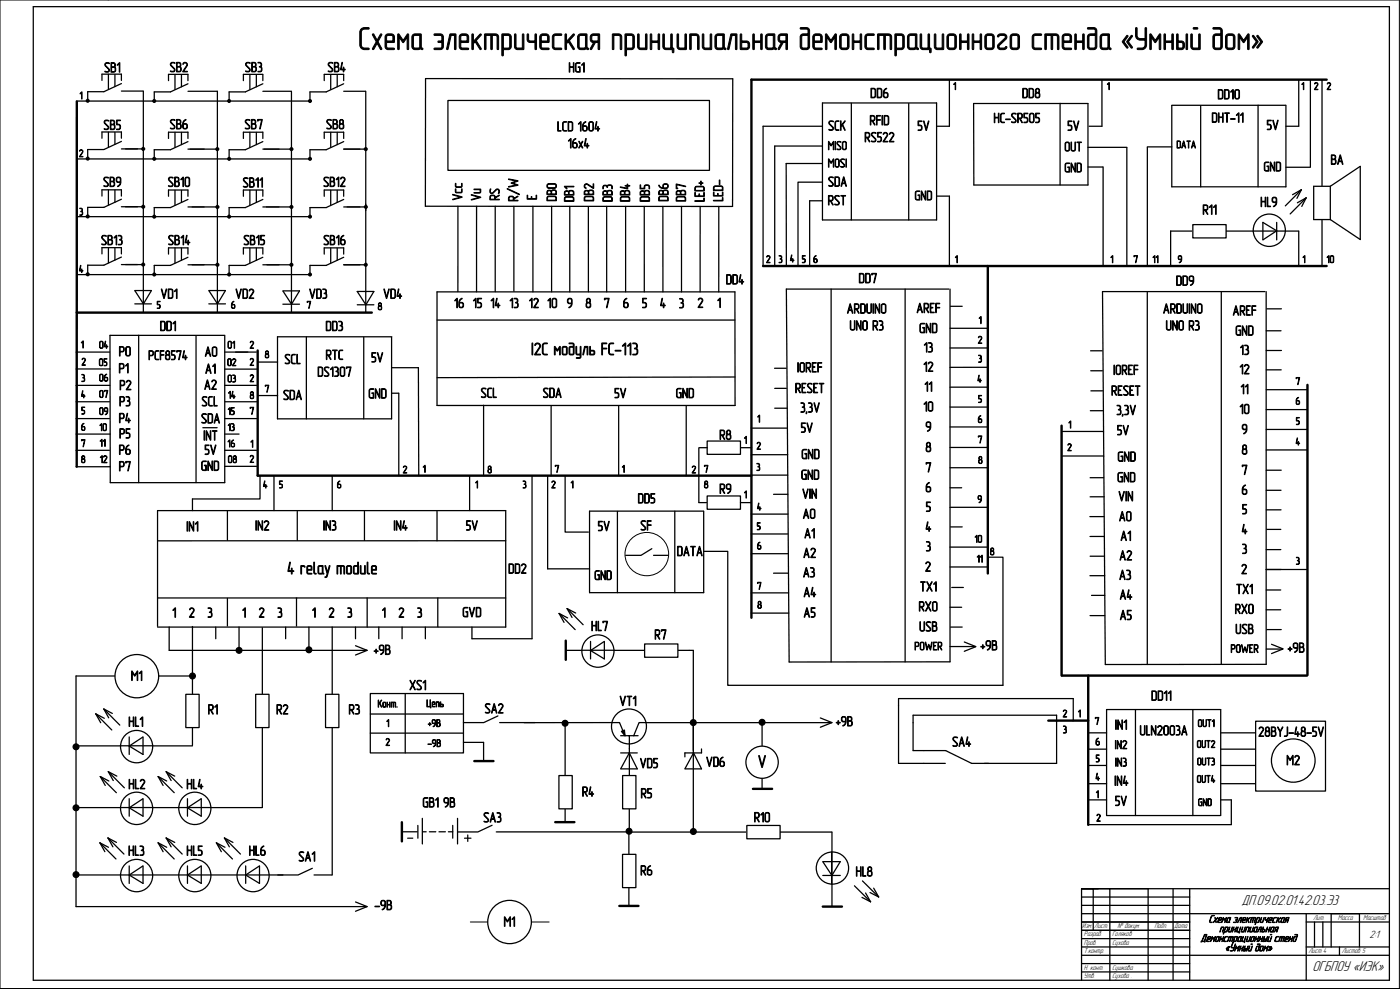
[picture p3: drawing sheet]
<svg xmlns="http://www.w3.org/2000/svg" width="841mm" height="594mm" viewBox="0 0 841 594" stroke-linecap="round" stroke-linejoin="round" font-family="sans-serif">
<path d="M283 554h47" fill="none" stroke="#000" stroke-width=".6"/>
<circle cx="378" cy="437" r="11" fill="#fff"/>
<g fill="none" stroke="#000" stroke-width=".76">
<path d="M704 139h77"/>
<circle cx="378" cy="437" r="11"/>
</g>
<path d="M223 417h56v35h-56z" fill-rule="evenodd" fill="#fff"/>
<g fill="none" stroke="#000" stroke-width=".76">
<path d="M86 55v133M131 55v133M175 55v133M220 55v133M46 61h140M46 61v120M46 96h140M46 130h140M275 124v51M286 124v51M298 124v51M309 124v51"/>
<path d="M320 124v51M332 124v51M342 124v51M354 124v51M365 124v51M376 124v51M387 124v51M46 165h140M263 175h179v69h-179zM263 192h179M46 212h20M83 201v89"/>
<path d="M118 202v88M135 202h-69v88h69v-88M46 232h20M46 222h20M442 227h-179M46 241h20M46 252h20M291 243v43M331 244v42M372 244v42M412 244v42M46 261h20"/>
<path d="M46 271h20M46 280h20M223 417h56v35h-56z"/>
</g>
<path d="M46 188h177" fill="none" stroke="#000" stroke-width="1.4"/>
<path d="M269 60h157v42h-157z" fill-rule="evenodd" fill="#fff"/>
<g fill="none" stroke="#000" stroke-width=".76">
<path d="M256 47h184v77h-184zM571 48v28h-8M662 48v28h-7M781 48v28h-8M788 48v52M795 48v64M269 60h157v42h-157zM494 76h-35v84M494 62h69v70h-69zM512 62v70M546 62v70M585 62h69v49h-69z"/>
<path d="M637 62v49M704 63h69M722 63v49M756 63v49M773 63v49h-69v-49M494 88h-28v72M494 98h-22l1 62M677 89v71M690 88h14M494 109h-14v51M563 118h8v42M654 100h9"/>
<path d="M663 100v60M773 100h15M398 124v51M410 124v51M421 124v51M432 124v51M494 121h-7v39M781 139v21M795 132v28M155 218h12M184 202v50M219 203v49"/>
<path d="M235 202h-68v50h68v-49M155 238h12M235 236h5v50M235 221h16l1 65M340 286v34h14M354 307h69v49h-69zM371 307v49M406 307v49"/>
</g>
<path d="M797 48h-345v323M46 61v219M459 160h338M594 160v185M155 211v75h297" fill="none" stroke="#000" stroke-width="1.4"/>
<path d="M717 135h20v8h-20z" fill-rule="evenodd" fill="#fff"/>
<path d="M717 135h20v8h-20z" fill="none" stroke="#000" stroke-width=".76"/>
<path d="M112 417h8v20h-8z" fill-rule="evenodd" fill="#fff"/>
<path d="M78 406h-32v139M88 406h28M112 417h8v20h-8zM116 437v11M46 448h70" fill="none" stroke="#000" stroke-width=".76"/>
<path d="M154 417h8v20h-8z" fill-rule="evenodd" fill="#fff"/>
<path d="M154 417h8v20h-8zM158 437v48h-112" fill="none" stroke="#000" stroke-width=".76"/>
<path d="M196 417h8v20h-8z" fill-rule="evenodd" fill="#fff"/>
<g fill="none" stroke="#000" stroke-width=".76">
<path d="M137 307v18M219 307v18M263 307v18M304 325h-209M95 359h209M137 360v16M178 359v17M221 359v18M263 359v18M95 376v-69h209v70h-209M102 377v14h119M116 376v41"/>
<path d="M130 377v7M144 377v14M158 377v40M172 377v7M186 377v14M200 377v40M214 377v7M228 377v7M242 377v7M256 377v7M340 391h77M196 417h8v20h-8z"/>
<path d="M244 417v35M200 437v89M223 429h56M340 434v59M368 434h4l4 8M373 439h2l1 3zM389 434h-5l-3 8M417 434v66M223 441h56M279 446h12v11M373 442h10M378 442v8"/>
<path d="M378 476v23M242 500h9M251 496v8M254 492v15M254 500h2M258 500h4M264 500h4M269 500h3M272 496v8M275 492v15M298 500h79M377 500h123"/>
<path d="M245 504h3M279 504h4M281 502v4M46 545h175"/>
<circle cx="340" cy="435" r="1.7"/>
<circle cx="378" cy="499" r="1.7"/>
</g>
<g fill="#000">
<path d="M373 439h2l1 3z"/>
<circle cx="340" cy="435" r="1.7"/>
<circle cx="417" cy="434" r="1.2"/>
<circle cx="378" cy="499" r="1.7"/>
<circle cx="417" cy="500" r="1.2"/>
</g>
<path d="M285 457h12M242 494v12M494 545h12" fill="none" stroke="#000" stroke-width="1.4"/>
<path d="M336 466h8v20h-8z" fill-rule="evenodd" fill="#fff"/>
<path d="M336 466h8v20h-8z" fill="none" stroke="#000" stroke-width=".76"/>
<path d="M374 466h8v20h-8z" fill-rule="evenodd" fill="#fff"/>
<path d="M368 434h-53M389 434h111M374 466h8v20h-8z" fill="none" stroke="#000" stroke-width=".76"/>
<path d="M449 496h20v8h-20z" fill-rule="evenodd" fill="#fff"/>
<g fill="none" stroke="#000" stroke-width=".76">
<path d="M690 88v72M704 139v21M499 174v224M544 174v224M571 174v224h-97l-1-224h97M689 175v224M734 175v224M761 175v224h-97l-1-224h97M571 197h23M571 184h7M761 199h9M761 186h9"/>
<path d="M135 212h19M571 209h23M655 211h7M761 211h9M135 222h19M135 232h19M466 221h6M466 233h7M571 233h23M594 221h-23M656 223h7M656 235h7"/>
<path d="M761 234h24M761 222h9M135 252h19M135 241h19M452 257h21M466 245h7M571 245h23M571 257h23M655 247h8M761 246h25M761 258h25M135 261h9"/>
<path d="M135 271h19M452 273h21M571 269h23M761 270h25M135 280h19M156 286v14h-40v7M165 286v21M200 286v21M282 286v21M320 286v98h-36v-7M452 285h21M465 297h9"/>
<path d="M571 281h23M571 293h7M655 299h9M655 287h8M761 283h9M761 295h9M179 307v18M452 309h22M571 305h23M571 317h7M655 310h8M761 306h9"/>
<path d="M761 318h9M452 321h21M452 333h22M571 329h23M655 322h9M655 334h8M761 330h9M452 356h22M465 344h9M571 341h23M572 353h7M655 346h9"/>
<path d="M656 358h8M761 342h9M761 354h9M452 368h22M571 365h7M571 377h7M655 370h9M761 366h9M761 378h9M571 388h15M761 390h9M378 499v45"/>
<path d="M449 496h20v8h-20z"/>
<circle cx="144" cy="391" r="1.7"/>
<circle cx="186" cy="390" r="1.7"/>
<circle cx="116" cy="406" r="1.7"/>
<circle cx="417" cy="434" r="1.7"/>
<circle cx="46" cy="449" r="1.7"/>
<circle cx="46" cy="485" r="1.7"/>
<circle cx="417" cy="500" r="1.7"/>
<circle cx="46" cy="526" r="1.7"/>
</g>
<g fill="#000">
<circle cx="144" cy="391" r="1.7"/>
<circle cx="186" cy="390" r="1.7"/>
<circle cx="116" cy="406" r="1.7"/>
<circle cx="417" cy="434" r="1.7"/>
<circle cx="46" cy="449" r="1.7"/>
<circle cx="46" cy="485" r="1.7"/>
<circle cx="417" cy="500" r="1.7"/>
<circle cx="46" cy="526" r="1.7"/>
</g>
<path d="M334 494h11" fill="none" stroke="#000" stroke-width="1.4"/>
<path d="M374 513h8v20h-8z" fill-rule="evenodd" fill="#fff"/>
<path d="M374 513h8v20h-8z" fill="none" stroke="#000" stroke-width=".76"/>
<path d="M340 385v11M372 544h12" fill="none" stroke="#000" stroke-width="1.4"/>
<path d="M387 387h20v8h-20z" fill-rule="evenodd" fill="#fff"/>
<g fill="none" stroke="#000" stroke-width=".76">
<path d="M329 286v56h25M423 331h14v81h166v-77h-9M387 387h20v8h-20zM682 426v64M717 426v64M555 459h13M555 451h13l16 8h10M654 450h11M654 440h11M654 460h11M734 460h21M734 450h21"/>
<path d="M734 440h21M654 471h11M734 471h21M654 481h11M665 490v-64h69v64M734 481h6"/>
</g>
<path d="M755 433h42v42h-42z" fill-rule="evenodd" fill="#fff"/>
<path d="M654 89h23M214 388l7 3-7 3M580 386l7 3-7 2M58 429l9 10M58 429l5 3M58 429l3 5M62 426l10 10M62 426l6 3M62 426l3 5M493 431l7 3-7 3M755 433h42v42h-42zM214 542l7 3-7 3" fill="none" stroke="#000" stroke-width=".76"/>
<circle cx="82" cy="449" r="10" fill="#fff"/>
<g fill="none" stroke="#000" stroke-width=".76">
<path d="M72 448h20M78 443v10M86 443v10l-8-5 8-5M60 467l10 9M60 467l5 2M60 467l3 5M65 464l10 9M65 464l5 2M65 464l3 5"/>
<circle cx="82" cy="449" r="10"/>
</g>
<circle cx="82" cy="486" r="10" fill="#fff"/>
<g fill="none" stroke="#000" stroke-width=".76">
<path d="M78 480v10M86 480v10l-8-5 8-5M95 467l10 9M95 467l5 2M95 467l3 5M100 464l9 9M100 464l5 2M100 464l3 5M72 485h20"/>
<circle cx="82" cy="486" r="10"/>
</g>
<circle cx="117" cy="486" r="10" fill="#fff"/>
<g fill="none" stroke="#000" stroke-width=".76">
<path d="M113 480v10M121 480v10l-8-5 8-5M107 485h20M60 506l10 10M60 506l5 3M60 506l3 6M65 503l9 10M65 503l5 3M65 503l3 6"/>
<circle cx="117" cy="486" r="10"/>
</g>
<circle cx="82" cy="526" r="10" fill="#fff"/>
<g fill="none" stroke="#000" stroke-width=".76">
<path d="M95 506l10 10M95 506l5 3M95 506l3 6M100 503l9 10M100 503l5 3M100 503l3 6M78 520v11M86 520v11l-8-5 8-6"/>
<circle cx="82" cy="526" r="10"/>
</g>
<circle cx="117" cy="526" r="10" fill="#fff"/>
<g fill="none" stroke="#000" stroke-width=".76">
<path d="M130 506l10 10M130 506l5 3M130 506l3 6M135 503l10 10M135 503l5 3M135 503l3 6M113 520v11M121 520v11l-8-5 8-6"/>
<circle cx="117" cy="526" r="10"/>
</g>
<circle cx="152" cy="526" r="10" fill="#fff"/>
<g fill="none" stroke="#000" stroke-width=".76">
<path d="M336 369l10 9M336 369l5 2M336 369l3 5M341 366l9 9M341 366l5 2M341 366l3 5M46 526h124M148 520v11M156 520v11l-8-5 8-6"/>
<circle cx="152" cy="526" r="10"/>
</g>
<circle cx="359" cy="391" r="10" fill="#fff"/>
<g fill="none" stroke="#000" stroke-width=".76">
<path d="M350 391h19M355 385v11M363 385v11l-8-5 8-5M417 391v60M422 450v2h-10v3M412 462l5-10 5 10h-10M513 532l10 10M518 539l5 3M518 529l10 10M520 537l3 5M523 536l5 3M525 534l3 5"/>
<circle cx="359" cy="391" r="10"/>
</g>
<circle cx="500" cy="522" r="10" fill="#fff"/>
<g fill="none" stroke="#000" stroke-width=".76">
<path d="M757 139h10M500 500v45M494 518h11l-5 8-5-8M500 512v19M494 526h11"/>
<circle cx="500" cy="522" r="10"/>
</g>
<circle cx="82" cy="406" r="13" fill="#fff"/>
<g fill="none" stroke="#000" stroke-width=".76">
<path d="M299 430l-8 4h-12M300 434h22M296 496l-9 4h-12"/>
<circle cx="82" cy="406" r="13"/>
</g>
<circle cx="389" cy="333" r="13" fill="#fff"/>
<circle cx="389" cy="333" r="13" fill="none" stroke="#000" stroke-width=".6"/>
<g fill="none" stroke="#000" stroke-width=".76">
<path d="M61 48v-3h12v3M65 45v9M69 45v7M73 50l-11 5h-9v6M73 55h13M101 48v-3h12v3M105 45v9M109 45v7M113 50l-11 5h-9v6M113 55h18M146 48v-3h12v3M150 45v9"/>
<path d="M154 45v7M158 50l-11 5h-9v6M158 55h17M195 48v-3h12v3M199 45v9M203 45v7M207 50l-11 5h-10v6M207 55h13M65 79v9M69 79v8M105 80v8M109 80v7"/>
<path d="M150 80v8M154 80v7M199 80v8M203 80v7M61 83v-4h12v4M73 85l-11 5h-9v5M73 89h13M101 83v-4h12v4M113 85l-11 5h-9v5M113 90h18M146 83v-4h12v4M158 85l-11 5h-9v5"/>
<path d="M158 90h17M195 83v-4h12v4M207 85l-11 5h-10v5M207 90h13M61 118v-4h12v4M65 114v9M69 114v8M73 120l-11 5h-9v5M101 118v-4h12v4M105 114v9M109 114v8M113 120l-11 5h-9v5"/>
<path d="M146 118v-4h12v4M150 114v9M154 114v8M158 120l-11 5h-9v5M195 118v-4h12v4M199 114v9M203 114v8M207 120l-11 5h-10v5M782 114l-10 10M782 114l-3 5M782 114l-5 3M785 119l-10 10"/>
<path d="M785 119l-3 5M785 119l-5 3M800 112h-11v20h11M800 112v20M800 112l17-12v44l-17-12M73 124h13M113 124h18M158 124h17M207 124h13M61 153v-4h12v4M65 149v9M69 149v7"/>
<path d="M73 154l-11 5h-9v6M73 159h13M101 153v-4h12v4M105 149v9M109 149v7M113 155l-11 4h-9v6M113 159h18M146 153v-4h12v4M150 149v9M154 149v7M158 155l-11 4h-9v6M158 159h17"/>
<path d="M195 153v-4h12v4M199 149v9M203 149v7M207 155l-11 4h-10v6M207 159h13M81 175h10l-5 8-5-8M126 175h9l-4 8-5-8M170 175h10l-5 8-5-8M81 183h10M126 183h9M170 183h10M215 183h10"/>
<path d="M220 183l-5-8h10l-5 8M392 330l-7 4h-9M393 334h9M378 450v16M654 496h86M665 490h68M740 481v14M188 522l-9 4h-12M189 526h10"/>
</g>
<g fill="#000">
<circle cx="53" cy="61" r="1.2"/>
<circle cx="93" cy="61" r="1.2"/>
<circle cx="138" cy="61" r="1.2"/>
<circle cx="186" cy="61" r="1.2"/>
<circle cx="53" cy="95" r="1.2"/>
<circle cx="86" cy="89" r="1.2"/>
<circle cx="93" cy="95" r="1.2"/>
<circle cx="131" cy="90" r="1.2"/>
<circle cx="138" cy="95" r="1.2"/>
<circle cx="175" cy="90" r="1.2"/>
<circle cx="186" cy="95" r="1.2"/>
<circle cx="220" cy="90" r="1.2"/>
<circle cx="53" cy="130" r="1.2"/>
<circle cx="86" cy="124" r="1.2"/>
<circle cx="93" cy="130" r="1.2"/>
<circle cx="131" cy="124" r="1.2"/>
<circle cx="138" cy="130" r="1.2"/>
<circle cx="175" cy="124" r="1.2"/>
<circle cx="186" cy="130" r="1.2"/>
<circle cx="220" cy="124" r="1.2"/>
<circle cx="86" cy="159" r="1.2"/>
<circle cx="131" cy="159" r="1.2"/>
<circle cx="175" cy="159" r="1.2"/>
<circle cx="220" cy="159" r="1.2"/>
<circle cx="53" cy="165" r="1.2"/>
<circle cx="93" cy="165" r="1.2"/>
<circle cx="138" cy="165" r="1.2"/>
<circle cx="186" cy="165" r="1.2"/>
</g>
<path d="M786 231v175M638 256v150M638 406h147" fill="none" stroke="#000" stroke-width="1.4"/>
<circle cx="763" cy="138" r="10" fill="#fff"/>
<g fill="none" stroke="#000" stroke-width=".76">
<path d="M753 139h19M767 134v10M759 144l8-5-8-5v10M458 434v14M458 465v9"/>
<circle cx="763" cy="138" r="10"/>
</g>
<path d="M453 474h11" fill="none" stroke="#000" stroke-width="1.4"/>
<path d="M425 298h20v8h-20z" fill-rule="evenodd" fill="#fff"/>
<path d="M425 298h20v8h-20z" fill="none" stroke="#000" stroke-width=".76"/>
<path d="M425 265h20v8h-20z" fill-rule="evenodd" fill="#fff"/>
<path d="M420 269v33h5M420 269h5M425 265h20v8h-20zM445 269h7M445 302h6M645 433v-13h-105v39h15M373 452h10M555 451h-6v-21h86v29h-43M373 462l5-10 5 10h-10" fill="none" stroke="#000" stroke-width=".76"/>
<path d="M654 406v90M630 433h24" fill="none" stroke="#000" stroke-width="1.4"/>
<circle cx="458" cy="458" r="10" fill="#fff"/>
<g fill="none" stroke="#000" stroke-width=".76">
<path d="M638 259h25M639 274h24M761 342h25"/>
<circle cx="458" cy="458" r="10"/>
</g>
<circle cx="777" cy="457" r="13" fill="#fff"/>
<g fill="none" stroke="#000" stroke-width=".76">
<path d="M20 4h815v585h-815zM122 257h8M764 387l7 3-7 3M650 534h7v25M650 534h17v55M650 534v55M650 539h65M660 534h-10h185M667 534h23v55M705 534v55M715 534v15h120M650 549h65v40"/>
<path d="M650 544h65M650 554h65M650 559h65M785 554h50M785 549v40M790 554v15M795 554v15M650 564h65M650 569h65M650 574h185M650 579h65M785 569h50"/>
<path d="M800 569v-20h17v20M805 569v5M650 584h65"/>
<circle cx="458" cy="434" r="1.7"/>
<circle cx="777" cy="457" r="13"/>
</g>
<path d="M0 0h841v594h-841z" fill="none" stroke="#000" stroke-width=".6"/>
<circle cx="458" cy="434" r="1.7" fill="#000"/>
<circle cx="306" cy="554" r="13" fill="#fff"/>
<circle cx="306" cy="554" r="13" fill="none" stroke="#000" stroke-width=".76"/>
<text font-size="19.4" x="215" y="30">Схема электрическая принципиальная демонстрационного стенда «Умный дом»</text>
<g font-size="10.6">
<text x="319" y="213">I2C модуль FC-113</text>
<text x="172" y="345">4 relay module</text>
<text x="455" y="461">V</text>
</g>
<g font-size="8.9">
<text x="746" y="544">ДП.09.02.01.42.03.Э3</text>
<text x="789" y="584">ОГБПОУ «ИЭК»</text>
</g>
<g font-size="8.5">
<text x="63" y="43">SB1</text>
<text x="102" y="43">SB2</text>
<text x="147" y="43">SB3</text>
<text x="197" y="43">SB4</text>
<text x="342" y="43">HG1</text>
<text x="523" y="59">DD6</text>
<text x="614" y="59">DD8</text>
<text x="732" y="60">DD10</text>
<text x="62" y="78">SB5</text>
<text x="102" y="78">SB6</text>
<text x="147" y="78">SB7</text>
<text x="196" y="78">SB8</text>
<text x="523" y="75">RFID</text>
<text x="597" y="74">HC-SR505</text>
<text x="728" y="74">DHT-11</text>
<text x="761" y="78">5V</text>
<text x="335" y="79">LCD 1604</text>
<text x="498" y="78">SCK</text>
<text x="551" y="78">5V</text>
<text x="641" y="78">5V</text>
<text x="341" y="89">16х4</text>
<text x="519" y="85">RS522</text>
<text x="800" y="99">BA</text>
<text x="62" y="112">SB9</text>
<text x="101" y="112">SB10</text>
<text x="146" y="113">SB11</text>
<text x="194" y="112">SB12</text>
<text x="498" y="112">SDA</text>
<text x="278" y="120" transform="rotate(-90 278 120)">Vcc</text>
<text x="289" y="121" transform="rotate(-90 289 121)">Vu</text>
<text x="300" y="121" transform="rotate(-90 300 121)">RS</text>
<text x="311" y="121" transform="rotate(-90 311 121)">R/W</text>
<text x="323" y="120" transform="rotate(-90 323 120)">E</text>
<text x="334" y="121" transform="rotate(-90 334 121)">DB0</text>
<text x="345" y="121" transform="rotate(-90 345 121)">DB1</text>
<text x="357" y="121" transform="rotate(-90 357 121)">DB2</text>
<text x="368" y="121" transform="rotate(-90 368 121)">DB3</text>
<text x="379" y="121" transform="rotate(-90 379 121)">DB4</text>
<text x="390" y="121" transform="rotate(-90 390 121)">DB5</text>
<text x="402" y="121" transform="rotate(-90 402 121)">DB6</text>
<text x="412" y="121" transform="rotate(-90 412 121)">DB7</text>
<text x="423" y="121" transform="rotate(-90 423 121)">LED+</text>
<text x="435" y="121" transform="rotate(-90 435 121)">LED-</text>
<text x="497" y="123">RST</text>
<text x="757" y="124">HL9</text>
<text x="723" y="129">R11</text>
<text x="61" y="147">SB13</text>
<text x="101" y="147">SB14</text>
<text x="146" y="147">SB15</text>
<text x="194" y="147">SB16</text>
<text x="436" y="171">DD4</text>
<text x="516" y="170">DD7</text>
<text x="707" y="172">DD9</text>
<text x="97" y="179">VD1</text>
<text x="141" y="179">VD2</text>
<text x="186" y="179">VD3</text>
<text x="230" y="179">VD4</text>
<text x="273" y="185">16</text>
<text x="284" y="185">15</text>
<text x="295" y="185">14</text>
<text x="306" y="185">13</text>
<text x="318" y="185">12</text>
<text x="329" y="185">10</text>
<text x="341" y="185">9</text>
<text x="352" y="185">8</text>
<text x="363" y="185">7</text>
<text x="374" y="185">6</text>
<text x="386" y="185">5</text>
<text x="397" y="185">4</text>
<text x="408" y="185">3</text>
<text x="419" y="185">2</text>
<text x="431" y="185">1</text>
<text x="509" y="188">ARDUINO</text>
<text x="551" y="188">AREF</text>
<text x="699" y="188">ARDUINO</text>
<text x="741" y="189">AREF</text>
<text x="96" y="199">DD1</text>
<text x="196" y="199">DD3</text>
<text x="511" y="198">UNO R3</text>
<text x="552" y="200">GND</text>
<text x="701" y="198">UNO R3</text>
<text x="742" y="202">GND</text>
<text x="71" y="214">Р0</text>
<text x="123" y="214">А0</text>
<text x="555" y="212">13</text>
<text x="745" y="213">13</text>
<text x="171" y="219">SCL</text>
<text x="196" y="216">RTC</text>
<text x="223" y="218">5V</text>
<text x="71" y="224">Р1</text>
<text x="123" y="224">А1</text>
<text x="191" y="226">DS1307</text>
<text x="479" y="224">IOREF</text>
<text x="555" y="223">12</text>
<text x="669" y="225">IOREF</text>
<text x="745" y="225">12</text>
<text x="72" y="234">Р2</text>
<text x="123" y="234">А2</text>
<text x="221" y="239">GND</text>
<text x="289" y="239">SCL</text>
<text x="326" y="239">SDА</text>
<text x="369" y="239">5V</text>
<text x="406" y="239">GND</text>
<text x="478" y="236">RESET</text>
<text x="555" y="235">11</text>
<text x="668" y="238">RESET</text>
<text x="745" y="237">11</text>
<text x="72" y="244">Р3</text>
<text x="121" y="244">SCL</text>
<text x="170" y="240">SDA</text>
<text x="481" y="248">3,3V</text>
<text x="555" y="247">10</text>
<text x="671" y="249">3,3V</text>
<text x="745" y="249">10</text>
<text x="71" y="254">Р4</text>
<text x="121" y="254">SDА</text>
<text x="72" y="263">Р5</text>
<text x="481" y="260">5V</text>
<text x="556" y="259">9</text>
<text x="671" y="261">5V</text>
<text x="746" y="261">9</text>
<text x="122" y="265">INT</text>
<text x="432" y="264">R8</text>
<text x="71" y="273">Р6</text>
<text x="123" y="273">5V</text>
<text x="482" y="276">GND</text>
<text x="556" y="272">8</text>
<text x="746" y="273">8</text>
<text x="672" y="277">GND</text>
<text x="71" y="283">Р7</text>
<text x="121" y="283">GND</text>
<text x="556" y="284">7</text>
<text x="746" y="285">7</text>
<text x="481" y="288">GND</text>
<text x="671" y="290">GND</text>
<text x="432" y="297">R9</text>
<text x="482" y="300">VIN</text>
<text x="556" y="296">6</text>
<text x="746" y="297">6</text>
<text x="383" y="302">DD5</text>
<text x="672" y="301">VIN</text>
<text x="482" y="312">A0</text>
<text x="556" y="307">5</text>
<text x="746" y="309">5</text>
<text x="672" y="313">A0</text>
<text x="112" y="319">IN1</text>
<text x="153" y="319">IN2</text>
<text x="194" y="319">IN3</text>
<text x="236" y="319">IN4</text>
<text x="280" y="319">5V</text>
<text x="359" y="319">5V</text>
<text x="385" y="319">SF</text>
<text x="483" y="323">A1</text>
<text x="556" y="319">4</text>
<text x="746" y="321">4</text>
<text x="673" y="325">A1</text>
<text x="407" y="334">DATA</text>
<text x="483" y="335">A2</text>
<text x="556" y="331">3</text>
<text x="746" y="333">3</text>
<text x="673" y="337">A2</text>
<text x="305" y="345">DD2</text>
<text x="483" y="347">A3</text>
<text x="556" y="343">2</text>
<text x="746" y="345">2</text>
<text x="673" y="348">A3</text>
<text x="483" y="359">A4</text>
<text x="553" y="355">TX1</text>
<text x="743" y="357">TX1</text>
<text x="673" y="360">A4</text>
<text x="103" y="371">1</text>
<text x="113" y="371">2</text>
<text x="125" y="371">3</text>
<text x="145" y="371">1</text>
<text x="155" y="371">2</text>
<text x="167" y="371">3</text>
<text x="187" y="371">1</text>
<text x="197" y="371">2</text>
<text x="209" y="371">3</text>
<text x="229" y="371">1</text>
<text x="239" y="371">2</text>
<text x="251" y="371">3</text>
<text x="278" y="371">GVD</text>
<text x="483" y="371">A5</text>
<text x="552" y="367">RX0</text>
<text x="742" y="369">RX0</text>
<text x="673" y="372">A5</text>
<text x="355" y="379">HL7</text>
<text x="552" y="379">USB</text>
<text x="742" y="381">USB</text>
<text x="393" y="384">R7</text>
<text x="225" y="393">+9В</text>
<text x="589" y="391">+9В</text>
<text x="774" y="392">+9В</text>
<text x="79" y="409">M1</text>
<text x="246" y="415">ХS1</text>
<text x="372" y="424">VT1</text>
<text x="692" y="421">DD11</text>
<text x="125" y="429">R1</text>
<text x="166" y="429">R2</text>
<text x="209" y="429">R3</text>
<text x="291" y="429">SA2</text>
<text x="77" y="437">НL1</text>
<text x="502" y="436">+9В</text>
<text x="670" y="438">IN1</text>
<text x="685" y="442">ULN2003A</text>
<text x="756" y="443">28BYJ-48-5V</text>
<text x="572" y="449">SA4</text>
<text x="384" y="461">VD5</text>
<text x="424" y="461">VD6</text>
<text x="773" y="460">M2</text>
<text x="670" y="472">IN4</text>
<text x="77" y="474">НL2</text>
<text x="112" y="474">НL4</text>
<text x="350" y="479">R4</text>
<text x="385" y="480">R5</text>
<text x="254" y="485">GB1</text>
<text x="266" y="485">9В</text>
<text x="670" y="484">5V</text>
<text x="290" y="494">SA3</text>
<text x="453" y="494">R10</text>
<text x="77" y="514">НL3</text>
<text x="112" y="514">НL5</text>
<text x="150" y="514">НL6</text>
<text x="179" y="518">SA1</text>
<text x="385" y="526">R6</text>
<text x="514" y="527">HL8</text>
<text x="225" y="547">-9В</text>
<text x="303" y="557">M1</text>
</g>
<g font-size="8.1">
<text x="640" y="91">OUT</text>
<text x="640" y="103">GND</text>
<text x="759" y="103">GND</text>
<text x="550" y="120">GND</text>
<text x="89" y="216">PCF8574</text>
<text x="357" y="348">GND</text>
</g>
<g font-size="7.4">
<text x="497" y="90">MISO</text>
<text x="497" y="101">MOSI</text>
<text x="670" y="450">IN2</text>
<text x="670" y="460">IN3</text>
</g>
<g font-size="7.1">
<text x="550" y="391">POWER</text>
<text x="740" y="392">POWER</text>
</g>
<g font-size="6.7">
<text x="726" y="554">Схема электрическая</text>
<text x="733" y="560">принципиальная</text>
<text x="823" y="563">2:1</text>
<text x="721" y="566">Демонстрационный стенд</text>
<text x="736" y="572">«Умный дом»</text>
</g>
<g font-size="6.3">
<text x="573" y="54">1</text>
<text x="665" y="54">1</text>
<text x="782" y="54">1</text>
<text x="790" y="54">2</text>
<text x="797" y="54">2</text>
<text x="48" y="60">1</text>
<text x="707" y="89">DATA</text>
<text x="47" y="94">2</text>
<text x="48" y="129">3</text>
<text x="460" y="158">2</text>
<text x="468" y="158">3</text>
<text x="475" y="158">4</text>
<text x="482" y="158">5</text>
<text x="489" y="158">6</text>
<text x="574" y="158">1</text>
<text x="667" y="158">1</text>
<text x="681" y="158">7</text>
<text x="693" y="158">11</text>
<text x="708" y="158">9</text>
<text x="783" y="158">1</text>
<text x="797" y="158">10</text>
<text x="47" y="164">4</text>
<text x="94" y="185">5</text>
<text x="139" y="185">6</text>
<text x="184" y="185">7</text>
<text x="227" y="186">8</text>
<text x="588" y="194">1</text>
<text x="49" y="209">1</text>
<text x="60" y="209">04</text>
<text x="137" y="209">01</text>
<text x="150" y="209">2</text>
<text x="588" y="206">2</text>
<text x="159" y="215">8</text>
<text x="49" y="220">2</text>
<text x="59" y="220">05</text>
<text x="137" y="220">02</text>
<text x="150" y="220">2</text>
<text x="588" y="218">3</text>
<text x="49" y="229">3</text>
<text x="60" y="229">06</text>
<text x="137" y="230">03</text>
<text x="150" y="229">2</text>
<text x="587" y="230">4</text>
<text x="779" y="231">7</text>
<text x="49" y="239">4</text>
<text x="60" y="239">07</text>
<text x="137" y="239">14</text>
<text x="150" y="240">8</text>
<text x="159" y="236">7</text>
<text x="588" y="242">5</text>
<text x="779" y="243">6</text>
<text x="49" y="249">5</text>
<text x="60" y="249">09</text>
<text x="137" y="249">15</text>
<text x="150" y="249">7</text>
<text x="455" y="254">1</text>
<text x="588" y="254">6</text>
<text x="642" y="257">1</text>
<text x="779" y="255">5</text>
<text x="49" y="259">6</text>
<text x="60" y="259">10</text>
<text x="137" y="259">13</text>
<text x="49" y="268">7</text>
<text x="60" y="268">11</text>
<text x="137" y="269">16</text>
<text x="150" y="269">1</text>
<text x="447" y="267">1</text>
<text x="588" y="266">7</text>
<text x="779" y="267">4</text>
<text x="455" y="270">2</text>
<text x="641" y="271">2</text>
<text x="49" y="278">8</text>
<text x="60" y="278">12</text>
<text x="137" y="278">08</text>
<text x="150" y="278">2</text>
<text x="588" y="279">8</text>
<text x="242" y="284">2</text>
<text x="254" y="284">1</text>
<text x="293" y="284">8</text>
<text x="333" y="284">7</text>
<text x="374" y="284">1</text>
<text x="416" y="284">2</text>
<text x="423" y="284">7</text>
<text x="455" y="283">3</text>
<text x="158" y="293">4</text>
<text x="168" y="293">5</text>
<text x="202" y="293">6</text>
<text x="285" y="293">1</text>
<text x="314" y="293">3</text>
<text x="331" y="293">2</text>
<text x="343" y="293">1</text>
<text x="423" y="293">8</text>
<text x="447" y="299">1</text>
<text x="587" y="302">9</text>
<text x="455" y="307">4</text>
<text x="455" y="318">5</text>
<text x="586" y="326">10</text>
<text x="455" y="330">6</text>
<text x="595" y="334">8</text>
<text x="587" y="338">11</text>
<text x="779" y="339">3</text>
<text x="455" y="354">7</text>
<text x="455" y="366">8</text>
<text x="227" y="425">Конт.</text>
<text x="256" y="425">Цепь</text>
<text x="639" y="431">2</text>
<text x="648" y="431">1</text>
<text x="232" y="437">1</text>
<text x="257" y="437">+9В</text>
<text x="658" y="435">7</text>
<text x="720" y="437">OUT1</text>
<text x="639" y="441">3</text>
<text x="232" y="448">2</text>
<text x="257" y="449">-9В</text>
<text x="658" y="448">6</text>
<text x="719" y="449">OUT2</text>
<text x="658" y="458">5</text>
<text x="719" y="460">OUT3</text>
<text x="658" y="469">4</text>
<text x="719" y="470">OUT4</text>
<text x="659" y="479">1</text>
<text x="720" y="484">GND</text>
<text x="659" y="494">2</text>
</g>
<g font-size="4.5">
<text x="650" y="558">Изм.</text>
<text x="658" y="558">Лист.</text>
<text x="672" y="558">№ докум.</text>
<text x="694" y="558">Подп.</text>
<text x="706" y="558">Дата</text>
<text x="789" y="553">Лит.</text>
<text x="804" y="553">Масса</text>
<text x="819" y="553">Масштаб</text>
<text x="651" y="563">Разраб.</text>
<text x="668" y="563">Голяков</text>
<text x="651" y="568">Пров.</text>
<text x="668" y="568">Сухова</text>
<text x="651" y="573">Т.контр.</text>
<text x="786" y="573">Лист 4</text>
<text x="806" y="573">Листов 5</text>
<text x="651" y="583">Н. конт.</text>
<text x="651" y="588">Утв.</text>
<text x="668" y="588">Сухова .</text>
<text x="668" y="583">Сушкова</text>
</g>
</svg>
